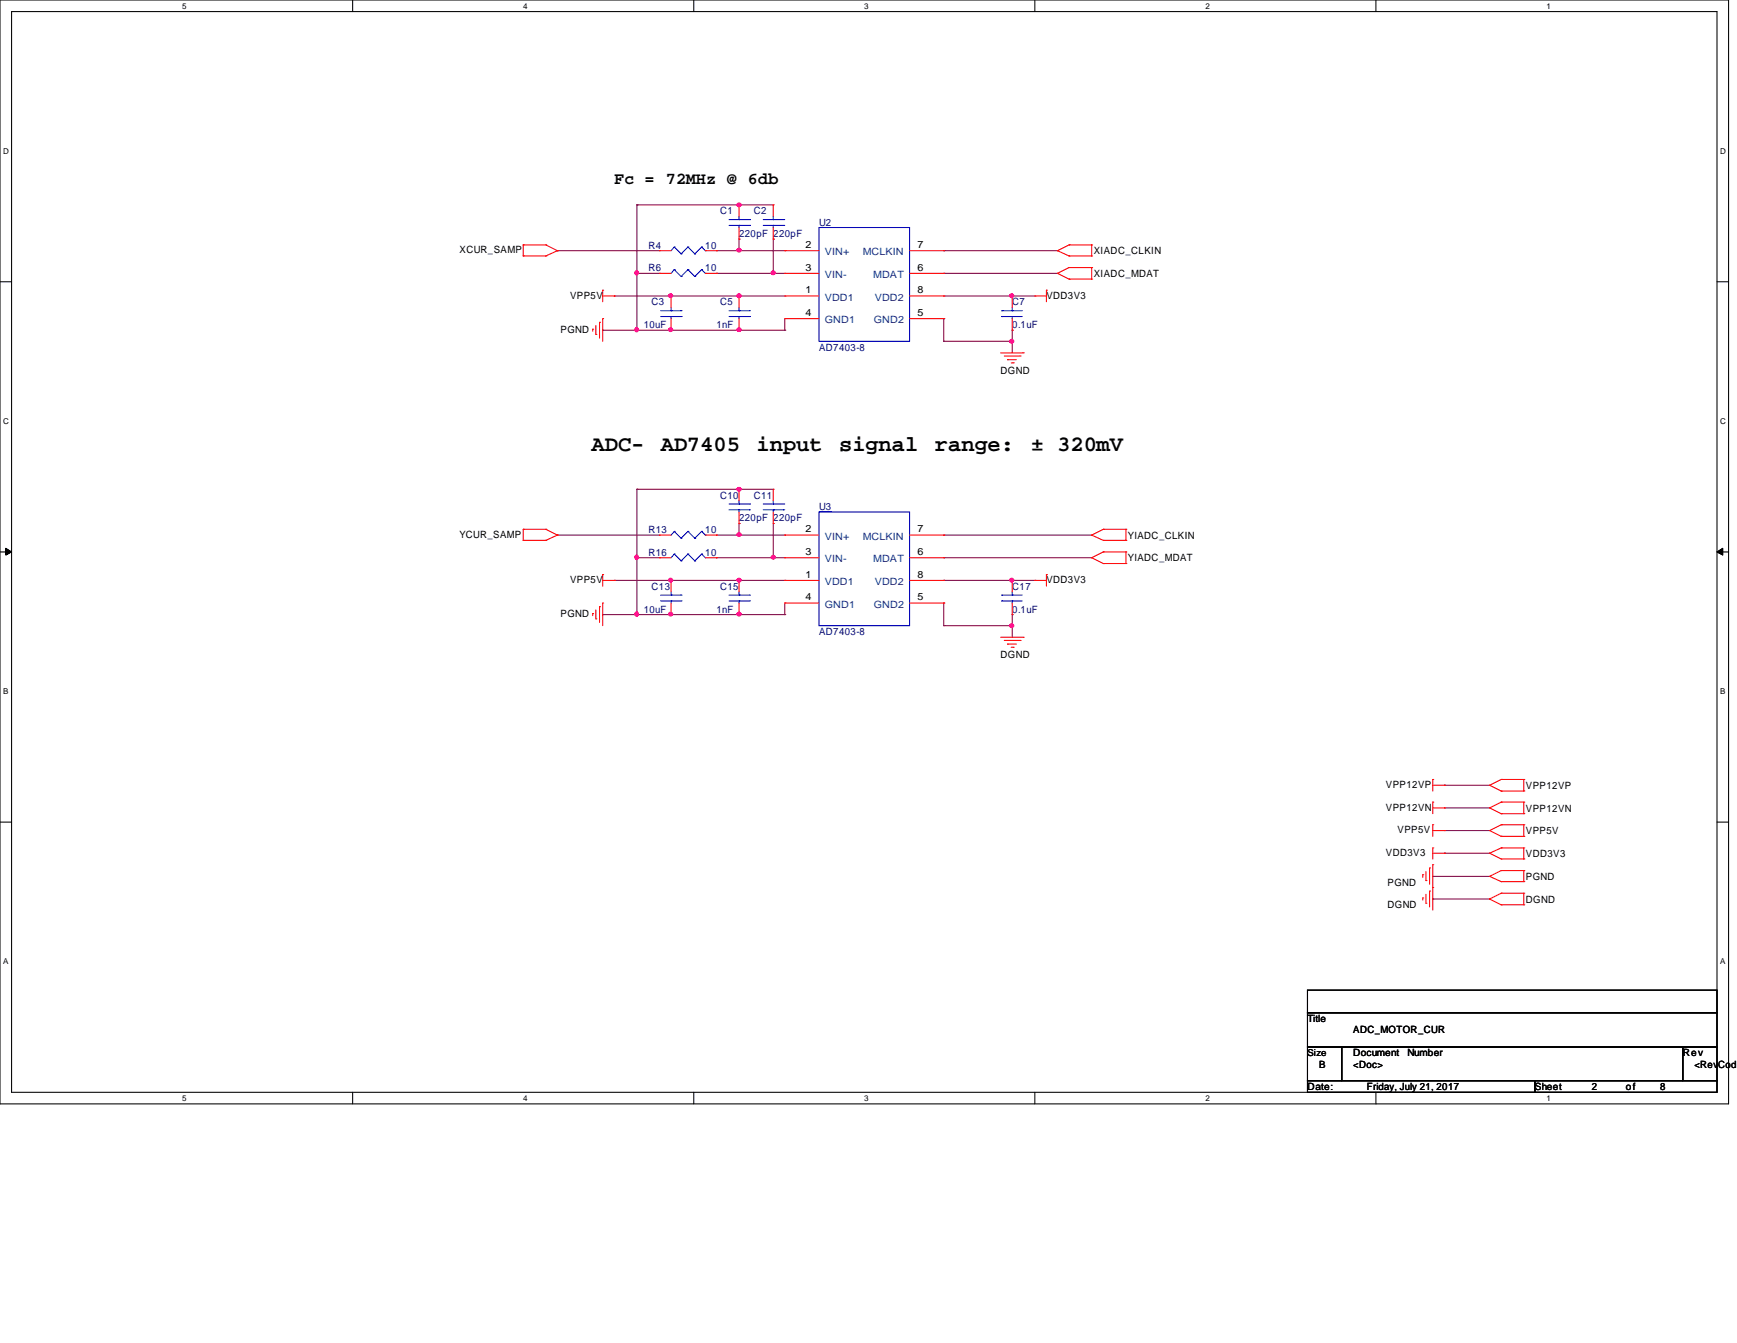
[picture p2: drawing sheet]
<svg xmlns="http://www.w3.org/2000/svg" width="279mm" height="216mm" viewBox="0 0 279 216" stroke-linecap="round" stroke-linejoin="round" font-family="sans-serif">
<path d="M0 0h278v177.5h-278zM1.9 1.9h274.3v173.7h-274.3z" fill="none" stroke="#000" stroke-width=".17"/>
<g fill="#fff">
<path d="M29.3 .3h.7v1.4h-.7z"/>
<path d="M29.3 175.9h.7v1.4h-.7z"/>
</g>
<path d="M56.7 0v1.9M56.7 175.6v1.9" fill="none" stroke="#000" stroke-width=".17"/>
<g fill="#fff">
<path d="M84.2 .3h.6v1.4h-.6z"/>
<path d="M84.2 175.9h.6v1.4h-.6z"/>
</g>
<path d="M111.6 0v1.9M111.6 175.6v1.9" fill="none" stroke="#000" stroke-width=".17"/>
<g fill="#fff">
<path d="M139 .3h.7v1.4h-.7z"/>
<path d="M139 175.9h.7v1.4h-.7z"/>
</g>
<path d="M166.5 0v1.9M166.5 175.6v1.9" fill="none" stroke="#000" stroke-width=".17"/>
<g fill="#fff">
<path d="M193.9 .3h.7v1.4h-.7z"/>
<path d="M193.9 175.9h.7v1.4h-.7z"/>
</g>
<path d="M221.3 0v1.9M221.3 175.6v1.9" fill="none" stroke="#000" stroke-width=".17"/>
<g fill="#fff">
<path d="M248.8 .3h.6v1.4h-.6z"/>
<path d="M248.8 175.9h.6v1.4h-.6z"/>
<path d="M.5 23.5h.9v1.5h-.9z"/>
<path d="M276.7 23.5h.9v1.5h-.9z"/>
<path d="M.5 67h.9v1.4h-.9z"/>
<path d="M276.7 67h.9v1.4h-.9z"/>
</g>
<path d="M0 45.3h1.9M276.2 45.3h1.8" fill="none" stroke="#000" stroke-width=".17"/>
<g fill="#fff">
<path d="M.5 110.4h.9v1.4h-.9z"/>
<path d="M276.7 110.4h.8v1.4h-.8z"/>
</g>
<path d="M0 88.7h1.9M276.2 88.7h1.8" fill="none" stroke="#000" stroke-width=".17"/>
<path d="M.9 88.1l1 .6-1 .5zM276.2 88.7l.9-.6v1.1z" fill="#000"/>
<path d="M.9 88.1l1 .6-1 .5zM276.2 88.7l.9-.6v1.1z" fill="none" stroke="#000" stroke-width=".16"/>
<g fill="#fff">
<path d="M.5 153.8h.8v1.5h-.8z"/>
<path d="M276.7 153.8h.8v1.5h-.8z"/>
</g>
<path d="M0 132.2h1.9M276.2 132.2h1.8" fill="none" stroke="#000" stroke-width=".17"/>
<g fill="none" stroke="#800040" stroke-width=".17">
<path d="M89.7 40.3h.1M89.7 40.3h16.4M151.8 40.3h.1M151.8 43.9h.1M151.8 47.6h.1M151.8 40.3h18.3M151.8 43.9h18.3M151.8 47.6h14.7M162.8 47.6h.1M232.3 126.2h.1M232.3 129.9h.1M232.3 133.5h.1"/>
<path d="M232.3 137.2h.1M232.3 126.2h7.3M232.3 129.9h7.3M232.3 133.5h7.3M232.3 137.2h7.3M230.5 140.9h.1M230.5 144.5h.1M230.5 140.9h9.1M230.5 144.5h9.1"/>
</g>
<circle cx="162.7" cy="47.5" r=".32" fill="#f0f"/>
<circle cx="162.7" cy="47.5" r=".32" fill="none" stroke="#f0f" stroke-width=".17"/>
<path d="M151.8 54.9h.1M162.8 53.1h.1M162.8 53.1v1.8h-11" fill="none" stroke="#800040" stroke-width=".17"/>
<circle cx="162.7" cy="54.9" r=".32" fill="#f0f"/>
<circle cx="162.7" cy="54.9" r=".32" fill="none" stroke="#f0f" stroke-width=".17"/>
<path d="M98.8 47.6h.1M98.8 47.6h9.1M151.8 51.2h.1M151.8 51.2v3.7M162.8 54.9h.1M162.8 54.9v1.8" fill="none" stroke="#800040" stroke-width=".17"/>
<circle cx="107.9" cy="47.5" r=".32" fill="#f0f"/>
<circle cx="107.9" cy="47.5" r=".32" fill="none" stroke="#f0f" stroke-width=".17"/>
<path d="M107.9 47.6h.1M107.9 47.6h18.3M118.9 47.6h.1" fill="none" stroke="#800040" stroke-width=".17"/>
<circle cx="118.9" cy="47.5" r=".32" fill="#f0f"/>
<circle cx="118.9" cy="47.5" r=".32" fill="none" stroke="#f0f" stroke-width=".17"/>
<path d="M96.9 53.1h.1M96.9 53.1h5.5M107.9 53.1h.1M107.9 53.1h11" fill="none" stroke="#800040" stroke-width=".17"/>
<circle cx="118.9" cy="53" r=".32" fill="#f0f"/>
<circle cx="118.9" cy="53" r=".32" fill="none" stroke="#f0f" stroke-width=".17"/>
<path d="M115.2 43.9h.1M115.2 43.9h9.2M118.9 53.1h.1M118.9 53.1h7.3M126.2 53.1h.1M126.2 51.2v1.9" fill="none" stroke="#800040" stroke-width=".17"/>
<circle cx="124.4" cy="43.9" r=".32" fill="#f0f"/>
<circle cx="124.4" cy="43.9" r=".32" fill="none" stroke="#f0f" stroke-width=".17"/>
<path d="M115.2 40.3h.1M115.2 40.3h3.7" fill="none" stroke="#800040" stroke-width=".17"/>
<circle cx="118.9" cy="40.2" r=".32" fill="#f0f"/>
<circle cx="118.9" cy="40.2" r=".32" fill="none" stroke="#f0f" stroke-width=".17"/>
<path d="M102.4 43.9h.1M102.4 43.9h3.7M102.4 43.9v9.2" fill="none" stroke="#800040" stroke-width=".17"/>
<circle cx="102.4" cy="53" r=".32" fill="#f0f"/>
<circle cx="102.4" cy="53" r=".32" fill="none" stroke="#f0f" stroke-width=".17"/>
<circle cx="102.4" cy="43.9" r=".32" fill="#f0f"/>
<circle cx="102.4" cy="43.9" r=".32" fill="none" stroke="#f0f" stroke-width=".17"/>
<path d="M102.4 53.1h.1M102.4 53.1h5.5" fill="none" stroke="#800040" stroke-width=".17"/>
<circle cx="107.9" cy="53" r=".32" fill="#f0f"/>
<circle cx="107.9" cy="53" r=".32" fill="none" stroke="#f0f" stroke-width=".17"/>
<path d="M102.4 32.9h.1M102.4 32.9h16.5" fill="none" stroke="#800040" stroke-width=".17"/>
<circle cx="118.9" cy="32.9" r=".32" fill="#f0f"/>
<circle cx="118.9" cy="32.9" r=".32" fill="none" stroke="#f0f" stroke-width=".17"/>
<g fill="none" stroke="#800040" stroke-width=".17">
<path d="M102.4 32.9h.1M102.4 32.9v11M118.9 32.9h.1M118.9 38.4h.1M118.9 32.9h5.5M118.9 38.4v1.9M124.4 38.4h.1M124.4 38.4v5.5M118.9 40.3h.1M118.9 40.3h7.3M124.4 43.9h.1M124.4 43.9h1.8"/>
<path d="M118.9 84.2h.1M118.9 84.2v1.8M124.4 84.2h.1M124.4 84.2v5.5"/>
</g>
<circle cx="124.4" cy="89.6" r=".32" fill="#f0f"/>
<circle cx="124.4" cy="89.6" r=".32" fill="none" stroke="#f0f" stroke-width=".17"/>
<path d="M89.7 86h.1M89.7 86h16.4M124.4 89.7h.1M124.4 89.7h1.8M151.8 86h.1M151.8 89.7h.1M151.8 93.3h.1M151.8 89.7h23.8M151.8 86h23.8M151.8 93.3h11" fill="none" stroke="#800040" stroke-width=".17"/>
<circle cx="162.7" cy="93.3" r=".32" fill="#f0f"/>
<circle cx="162.7" cy="93.3" r=".32" fill="none" stroke="#f0f" stroke-width=".17"/>
<path d="M162.8 93.3h.1M162.8 98.8h.1M162.8 93.3h3.7M162.8 98.8v1.8h-11M151.8 100.6h.1" fill="none" stroke="#800040" stroke-width=".17"/>
<circle cx="162.7" cy="100.6" r=".32" fill="#f0f"/>
<circle cx="162.7" cy="100.6" r=".32" fill="none" stroke="#f0f" stroke-width=".17"/>
<path d="M98.8 93.3h.1M98.8 93.3h9.1M151.8 96.9h.1M151.8 96.9v3.7M162.8 100.6h.1M162.8 100.6v1.8" fill="none" stroke="#800040" stroke-width=".17"/>
<circle cx="107.9" cy="93.3" r=".32" fill="#f0f"/>
<circle cx="107.9" cy="93.3" r=".32" fill="none" stroke="#f0f" stroke-width=".17"/>
<path d="M107.9 93.3h.1M107.9 93.3h11" fill="none" stroke="#800040" stroke-width=".17"/>
<circle cx="118.9" cy="93.3" r=".32" fill="#f0f"/>
<circle cx="118.9" cy="93.3" r=".32" fill="none" stroke="#f0f" stroke-width=".17"/>
<path d="M96.9 98.8h.1M96.9 98.8h5.5M107.9 98.8h.1M107.9 98.8h11M118.9 93.3h.1M118.9 93.3h7.3" fill="none" stroke="#800040" stroke-width=".17"/>
<circle cx="118.9" cy="98.7" r=".32" fill="#f0f"/>
<circle cx="118.9" cy="98.7" r=".32" fill="none" stroke="#f0f" stroke-width=".17"/>
<path d="M102.4 89.7h.1M102.4 89.7h3.7M102.4 89.7v9.1M115.2 89.7h.1M115.2 86h.1M115.2 89.7h9.2M115.2 86h3.7M118.9 98.8h.1M118.9 98.8h7.3M126.2 98.8h.1M126.2 96.9v1.9" fill="none" stroke="#800040" stroke-width=".17"/>
<circle cx="102.4" cy="98.7" r=".32" fill="#f0f"/>
<circle cx="102.4" cy="98.7" r=".32" fill="none" stroke="#f0f" stroke-width=".17"/>
<circle cx="102.4" cy="89.6" r=".32" fill="#f0f"/>
<circle cx="102.4" cy="89.6" r=".32" fill="none" stroke="#f0f" stroke-width=".17"/>
<path d="M102.4 98.8h.1M102.4 98.8h5.5" fill="none" stroke="#800040" stroke-width=".17"/>
<circle cx="107.9" cy="98.7" r=".32" fill="#f0f"/>
<circle cx="107.9" cy="98.7" r=".32" fill="none" stroke="#f0f" stroke-width=".17"/>
<path d="M102.4 78.7h.1M102.4 78.7h16.5" fill="none" stroke="#800040" stroke-width=".17"/>
<circle cx="118.9" cy="78.7" r=".32" fill="#f0f"/>
<circle cx="118.9" cy="78.7" r=".32" fill="none" stroke="#f0f" stroke-width=".17"/>
<path d="M102.4 78.7h.1M102.4 78.7v11M118.9 78.7h.1M118.9 78.7h5.5M118.9 86h.1M118.9 86h7.3" fill="none" stroke="#800040" stroke-width=".17"/>
<circle cx="118.9" cy="85.9" r=".32" fill="#f0f"/>
<circle cx="118.9" cy="85.9" r=".32" fill="none" stroke="#f0f" stroke-width=".17"/>
<g fill="none" stroke="#f00" stroke-width=".17">
<path d="M84.2 39.4h.1M84.2 39.4h3.6M84.2 39.4v1.7M87.8 39.4h.1M87.8 39.4l1.9 .9M118.9 38.4h.1M118.9 32.9h.1M118.9 32.9v1.9M118.9 36.6v1.8M124.4 38.4h.1M124.4 32.9h.1M124.4 32.9v1.9"/>
<path d="M124.4 36.6v1.8M172 39.4h.1M172 39.4l-1.9 .9M172 39.4h3.6M175.6 39.4h.1M175.6 39.4v1.7M84.2 41.1h.1M84.2 41.1h3.6M87.8 41.1h.1M89.7 40.3h.1M89.7 40.3l-1.9 .8M95.3 52.9h.1"/>
<path d="M95.3 52.9v.4M95.8 53.8h.1M95.8 52.3v1.5M96.4 51.8h.1M96.4 51.8v2.6M96.9 46.7h.1M96.9 51.2h.1M96.9 47.6h1.9M96.9 46.7v1.8M96.9 51.2v3.7M98.8 47.6h.1M106.1 40.3h.1"/>
<path d="M106.1 43.9h.1M106.1 40.3h1.8M106.1 43.9h1.8M107.9 53.1h.1M107.9 47.6h.1M107.9 47.6v1.8M107.9 51.2v1.9M113.5 40.3h1.7M113.5 43.9h1.7M115.2 40.3h.1M115.2 43.9h.1M118.9 53.1h.1"/>
<path d="M118.9 47.6h.1M118.9 47.6v1.8M118.9 51.2v1.9M126.2 47.6h.1M126.2 40.3h.1M126.2 43.9h.1M126.2 51.2h.1M126.2 47.6h5.5M126.2 40.3h5.5M126.2 43.9h5.5M126.2 51.2h5.5M146.3 47.6h5.5"/>
<path d="M146.3 40.3h5.5M146.3 43.9h5.5M146.3 51.2h5.5M151.8 51.2h.1M151.8 43.9h.1M151.8 40.3h.1M151.8 47.6h.1M161 56.7h3.6M161.5 57.2h2.6M162.1 57.8h.1M162.1 57.8h1.4M162.6 58.3h.4"/>
<path d="M162.8 53.1h.1M162.8 47.6h.1M162.8 47.6v1.8M162.8 51.2v1.9M163 58.3h.1M164.1 57.2h.1M164.6 56.7h.1M166.5 47.6h.1M166.5 47.6h1.8M168.3 46.7h.1M168.3 46.7v1.8M170.1 40.3h.1"/>
<path d="M170.1 43.9h.1M170.1 40.3l1.9 .8M170.1 43.9l1.9 1M172 41.1h.1M172 43h.1M172 44.9h.1M172 41.1h3.6M172 43l-1.9 .9M172 43h3.6M172 44.9h3.6M175.6 41.1h.1M175.6 43h.1"/>
<path d="M175.6 44.9h.1M175.6 43v1.9M118.9 78.7h.1M118.9 78.7v1.8M124.4 78.7h.1M124.4 78.7v1.8M84.2 86.9h.1M84.2 85.1h.1M84.2 85.1h3.6M84.2 86.9h3.6M84.2 85.1v1.8M87.8 86.9h.1"/>
<path d="M87.8 85.1h.1M87.8 85.1l1.9 .9M89.7 86h.1M89.7 86l-1.9 .9M95.3 98.6h.1M95.3 98.6v.4M95.8 99.5h.1M95.8 98v1.5M96.4 97.5h.1M96.4 97.5v2.6M96.9 92.4h.1M96.9 96.9h.1"/>
<path d="M96.9 92.4v1.8M96.9 96.9v3.7M96.9 93.3h1.9M98.8 93.3h.1M106.1 89.7h.1M106.1 86h.1M106.1 89.7h1.8M106.1 86h1.8M107.9 98.8h.1M107.9 93.3h.1M107.9 93.3v1.9M107.9 96.9v1.9"/>
<path d="M113.5 89.7h1.7M113.5 86h1.7M115.2 89.7h.1M115.2 86h.1M118.9 98.8h.1M118.9 93.3h.1M118.9 84.2h.1M118.9 82.3v1.9M118.9 93.3v1.9M118.9 96.9v1.9M124.4 84.2h.1M124.4 82.3v1.9"/>
<path d="M126.2 93.3h.1M126.2 86h.1M126.2 89.7h.1M126.2 96.9h.1M126.2 93.3h5.5M126.2 89.7h5.5M126.2 86h5.5M126.2 96.9h5.5M146.3 93.3h5.5M146.3 89.7h5.5M146.3 86h5.5M146.3 96.9h5.5"/>
<path d="M151.8 96.9h.1M151.8 89.7h.1M151.8 86h.1M151.8 93.3h.1M162.8 98.8h.1M162.8 93.3h.1M162.8 93.3v1.9M162.8 96.9v1.9M166.5 93.3h.1M166.5 93.3h1.8M168.3 92.4h.1M168.3 92.4v1.8"/>
<path d="M175.6 86h.1M175.6 89.7h.1M175.6 86l1.9 .9M175.6 89.7l1.9 .9M177.5 85.1h.1M177.5 86.9h.1M177.5 88.7h.1M177.5 90.6h.1M177.5 85.1l-1.9 .9M177.5 85.1h3.6M177.5 86.9h3.6M177.5 88.7l-1.9 1"/>
<path d="M177.5 88.7h3.6M177.5 90.6h3.6M181.1 85.1h.1M181.1 86.9h.1M181.1 88.7h.1M181.1 90.6h.1M181.1 85.1v1.8M181.1 88.7v1.9M161 102.4h3.6M161.5 103h2.6M162.1 103.5h.1M162.1 103.5h1.4"/>
<path d="M162.6 104.1h.4M163 104.1h.1M164.1 103h.1M164.6 102.4h.1M230 139.5h.1M230 139.5v2.7M230.5 125.3h.1M230.5 128.9h.1M230.5 132.6h.1M230.5 136.3h.1M230.5 139h.1M230.5 126.2h1.8"/>
<path d="M230.5 125.3v1.9M230.5 128.9v1.9M230.5 132.6v1.9M230.5 136.3v1.8M230.5 139v7.3M230.5 129.9h1.8M230.5 133.5h1.8M230.5 137.2h1.8M232.3 126.2h.1M232.3 129.9h.1M232.3 133.5h.1M232.3 137.2h.1"/>
<path d="M239.6 126.2h.1M239.6 129.9h.1M239.6 133.5h.1M239.6 137.2h.1M239.6 126.2l1.9 1M239.6 129.9l1.9 .9M239.6 133.5l1.9 1M239.6 137.2l1.9 .9M241.5 125.3h.1M241.5 127.2h.1M241.5 128.9h.1M241.5 130.8h.1"/>
<path d="M241.5 132.6h.1M241.5 134.5h.1M241.5 136.3h.1M241.5 138.1h.1M241.5 140h.1M241.5 125.3l-1.9 .9M241.5 125.3h3.6M241.5 127.2h3.6M241.5 128.9l-1.9 1M241.5 128.9h3.6M241.5 130.8h3.6M241.5 132.6l-1.9 .9"/>
<path d="M241.5 132.6h3.6M241.5 134.5h3.6M241.5 136.3l-1.9 .9M241.5 136.3h3.6M241.5 138.1h3.6M241.5 140l-1.9 .9M241.5 140h3.6M245.1 125.3h.1M245.1 127.2h.1M245.1 128.9h.1M245.1 130.8h.1M245.1 132.6h.1"/>
<path d="M245.1 134.5h.1M245.1 136.3h.1M245.1 138.1h.1M245.1 140h.1M245.1 125.3v1.9M245.1 128.9v1.9M245.1 132.6v1.9M245.1 136.3v1.8M245.1 140v1.7M228.9 144.4h.1M228.9 140.6h.1M228.9 140.6v.5"/>
<path d="M228.9 144.4v.3M229.4 145.2h.1M229.4 141.6h.1M229.4 140.1v1.5M229.4 143.8v1.4M230 143.3h.1M230 143.3v2.5M230.5 142.7h.1M239.6 140.9h.1M239.6 144.5h.1M239.6 140.9l1.9 .8M239.6 144.5l1.9 1"/>
<path d="M241.5 141.7h.1M241.5 143.6h.1M241.5 145.5h.1M241.5 141.7h3.6M241.5 143.6l-1.9 .9M241.5 143.6h3.6M241.5 145.5h3.6M245.1 141.7h.1M245.1 143.6h.1M245.1 145.5h.1M245.1 143.6v1.9"/>
</g>
<path d="M210.3 159.2h65.9v3.6h-65.9zM210.3 162.8h65.9v5.5h-65.9zM210.3 168.3h5.5v5.4h-5.5zM210.3 173.7h36.6v1.9h-36.6zM215.8 168.3h54.9v5.4h-54.9zM246.9 173.7h29.3v1.9h-29.3zM270.7 168.3h5.5v5.4h-5.5z" fill="none" stroke="#000" stroke-width=".17"/>
<g fill="none" stroke="#00f" stroke-width=".17">
<path d="M108.5 39.7h.1M108.5 39.7l-.6 .6M108.5 39.7l1.1 1.1M110.7 39.7h.1M110.7 39.7l-1.1 1.1M110.7 39.7l1.1 1.1M112.9 39.7h.1M112.9 39.7l-1.1 1.1M112.9 39.7l.6 .6M117.3 35.3h3.3M117.3 36.2h3.3M118.9 36.2h.1"/>
<path d="M118.9 35.3h.1M118.9 34.8v.5M118.9 36.2v.4M120.6 35.3h.1M120.6 36.2h.1M122.8 35.3h3.3M122.8 36.2h3.3M124.4 36.2h.1M124.4 35.3h.1M124.4 34.8v.5M124.4 36.2v.4M126.1 35.3h.1"/>
<path d="M126.1 36.2h.1M131.7 36.6h14.6v18.3h-14.6zM106.3 50h3.3M106.3 50.9h3.3M107.9 50.9h.1M107.9 50h.1M107.9 49.4v.6M107.9 50.9v.3M108.5 43.3h.1M108.5 43.3l-.6 .6M108.5 43.3l1.1 1.1M109.6 40.8h.1"/>
<path d="M109.6 44.4h.1M109.6 50h.1M109.6 50.9h.1M110.7 43.3h.1M110.7 43.3l-1.1 1.1M110.7 43.3l1.1 1.1M111.8 40.8h.1M111.8 44.4h.1M112.9 43.3h.1M112.9 43.3l-1.1 1.1M112.9 43.3l.6 .6M113.5 40.3h.1"/>
<path d="M113.5 43.9h.1M117.3 50h3.3M117.3 50.9h3.3M118.9 50.9h.1M118.9 50h.1M118.9 49.4v.6M118.9 50.9v.3M120.6 50h.1M120.6 50.9h.1M161.1 50h.1M161.1 50.9h.1M161.1 50h3.3"/>
<path d="M161.1 50.9h3.3M162.8 50.9h.1M162.8 50h.1M162.8 49.4v.6M162.8 50.9v.3M106.3 95.7h3.3M106.3 96.6h3.3M107.9 96.6h.1M107.9 95.7h.1M107.9 95.2v.5M107.9 96.6v.3M108.5 89.1h.1"/>
<path d="M108.5 85.4h.1M108.5 89.1l-.6 .6M108.5 89.1l1.1 1.1M108.5 85.4l-.6 .6M108.5 85.4l1.1 1.1M109.6 90.2h.1M109.6 95.7h.1M109.6 96.6h.1M109.6 86.5h.1M110.7 89.1h.1M110.7 85.4h.1M110.7 89.1l-1.1 1.1"/>
<path d="M110.7 89.1l1.1 1.1M110.7 85.4l-1.1 1.1M110.7 85.4l1.1 1.1M111.8 90.2h.1M111.8 86.5h.1M112.9 89.1h.1M112.9 85.4h.1M112.9 89.1l-1.1 1.1M112.9 89.1l.6 .6M112.9 85.4l-1.1 1.1M112.9 85.4l.6 .6M113.5 89.7h.1"/>
<path d="M113.5 86h.1M117.3 95.7h3.3M117.3 96.6h3.3M117.3 81h3.3M117.3 82h3.3M118.9 96.6h.1M118.9 95.7h.1M118.9 82h.1M118.9 81h.1M118.9 80.5v.5M118.9 82v.3M118.9 95.2v.5"/>
<path d="M118.9 96.6v.3M120.6 95.7h.1M120.6 96.6h.1M120.6 81h.1M120.6 82h.1M122.8 81h3.3M122.8 82h3.3M124.4 82h.1M124.4 81h.1M124.4 80.5v.5M124.4 82v.3M126.1 81h.1"/>
<path d="M126.1 82h.1M131.7 82.3h14.6v18.3h-14.6zM161.1 95.7h.1M161.1 96.6h.1M161.1 95.7h3.3M161.1 96.6h3.3M162.8 96.6h.1M162.8 95.7h.1M162.8 95.2v.5M162.8 96.6v.3"/>
</g>
<path d="M131.7 36.5h2.1M131.7 82.3h2.1" fill="none" stroke="#000080" stroke-width=".16"/>
<circle cx="162.7" cy="47.5" r=".32" fill="#f0f"/>
<circle cx="162.7" cy="47.5" r=".32" fill="none" stroke="#f0f" stroke-width=".17"/>
<circle cx="162.7" cy="54.9" r=".32" fill="#f0f"/>
<circle cx="162.7" cy="54.9" r=".32" fill="none" stroke="#f0f" stroke-width=".17"/>
<circle cx="107.9" cy="47.5" r=".32" fill="#f0f"/>
<circle cx="107.9" cy="47.5" r=".32" fill="none" stroke="#f0f" stroke-width=".17"/>
<circle cx="118.9" cy="47.5" r=".32" fill="#f0f"/>
<circle cx="118.9" cy="47.5" r=".32" fill="none" stroke="#f0f" stroke-width=".17"/>
<circle cx="118.9" cy="53" r=".32" fill="#f0f"/>
<circle cx="118.9" cy="53" r=".32" fill="none" stroke="#f0f" stroke-width=".17"/>
<circle cx="124.4" cy="43.9" r=".32" fill="#f0f"/>
<circle cx="124.4" cy="43.9" r=".32" fill="none" stroke="#f0f" stroke-width=".17"/>
<circle cx="118.9" cy="40.2" r=".32" fill="#f0f"/>
<circle cx="118.9" cy="40.2" r=".32" fill="none" stroke="#f0f" stroke-width=".17"/>
<circle cx="102.4" cy="53" r=".32" fill="#f0f"/>
<circle cx="102.4" cy="53" r=".32" fill="none" stroke="#f0f" stroke-width=".17"/>
<circle cx="102.4" cy="43.9" r=".32" fill="#f0f"/>
<circle cx="102.4" cy="43.9" r=".32" fill="none" stroke="#f0f" stroke-width=".17"/>
<circle cx="107.9" cy="53" r=".32" fill="#f0f"/>
<circle cx="107.9" cy="53" r=".32" fill="none" stroke="#f0f" stroke-width=".17"/>
<circle cx="118.9" cy="32.9" r=".32" fill="#f0f"/>
<circle cx="118.9" cy="32.9" r=".32" fill="none" stroke="#f0f" stroke-width=".17"/>
<circle cx="124.4" cy="89.6" r=".32" fill="#f0f"/>
<circle cx="124.4" cy="89.6" r=".32" fill="none" stroke="#f0f" stroke-width=".17"/>
<circle cx="162.7" cy="93.3" r=".32" fill="#f0f"/>
<circle cx="162.7" cy="93.3" r=".32" fill="none" stroke="#f0f" stroke-width=".17"/>
<circle cx="162.7" cy="100.6" r=".32" fill="#f0f"/>
<circle cx="162.7" cy="100.6" r=".32" fill="none" stroke="#f0f" stroke-width=".17"/>
<circle cx="107.9" cy="93.3" r=".32" fill="#f0f"/>
<circle cx="107.9" cy="93.3" r=".32" fill="none" stroke="#f0f" stroke-width=".17"/>
<circle cx="118.9" cy="93.3" r=".32" fill="#f0f"/>
<circle cx="118.9" cy="93.3" r=".32" fill="none" stroke="#f0f" stroke-width=".17"/>
<circle cx="118.9" cy="98.7" r=".32" fill="#f0f"/>
<circle cx="118.9" cy="98.7" r=".32" fill="none" stroke="#f0f" stroke-width=".17"/>
<circle cx="102.4" cy="98.7" r=".32" fill="#f0f"/>
<circle cx="102.4" cy="98.7" r=".32" fill="none" stroke="#f0f" stroke-width=".17"/>
<circle cx="102.4" cy="89.6" r=".32" fill="#f0f"/>
<circle cx="102.4" cy="89.6" r=".32" fill="none" stroke="#f0f" stroke-width=".17"/>
<circle cx="107.9" cy="98.7" r=".32" fill="#f0f"/>
<circle cx="107.9" cy="98.7" r=".32" fill="none" stroke="#f0f" stroke-width=".17"/>
<circle cx="118.9" cy="78.7" r=".32" fill="#f0f"/>
<circle cx="118.9" cy="78.7" r=".32" fill="none" stroke="#f0f" stroke-width=".17"/>
<circle cx="118.9" cy="85.9" r=".32" fill="#f0f"/>
<circle cx="118.9" cy="85.9" r=".32" fill="none" stroke="#f0f" stroke-width=".17"/>
<g font-size="3.6">
<text x="95.2" y="72.6">ADC-</text>
<text x="106.3" y="72.6">AD7405</text>
<text x="121.7" y="72.6">input</text>
<text x="135" y="72.6">signal</text>
<text x="150.4" y="72.6">range:</text>
<text x="165.8" y="72.6">± 320mV</text>
</g>
<text font-size="2.7" x="98.8" y="29.6">Fc = 72MHz @ 6db</text>
<g font-size="1.6" fill="#000080">
<text x="115.8" y="34.5">C1</text>
<text x="121.2" y="34.5">C2</text>
<text x="104.3" y="40">R4</text>
<text x="113.5" y="40">10</text>
<text x="118.9" y="38.1">220pF 220pF</text>
<text x="131.7" y="36.3">U2</text>
<text x="104.3" y="43.6">R6</text>
<text x="113.5" y="43.6">10</text>
<text x="103.5" y="52.7">10uF</text>
<text x="104.8" y="49.1">C3</text>
<text x="115.2" y="52.7">1nF</text>
<text x="115.8" y="49.1">C5</text>
<text x="162.8" y="49.1">C7</text>
<text x="162.8" y="52.7">0.1uF</text>
<text x="131.7" y="56.4">AD7403-8</text>
<text x="115.8" y="80.2">C10</text>
<text x="118.9" y="83.8">220pF 220pF</text>
<text x="121.2" y="80.2">C11</text>
<text x="131.7" y="82">U3</text>
<text x="104.3" y="89.3">R16</text>
<text x="104.3" y="85.7">R13</text>
<text x="113.5" y="89.3">10</text>
<text x="113.5" y="85.7">10</text>
<text x="104.8" y="94.8">C13</text>
<text x="115.8" y="94.8">C15</text>
<text x="162.8" y="94.8">C17</text>
<text x="103.5" y="98.5">10uF</text>
<text x="115.2" y="98.5">1nF</text>
<text x="162.8" y="98.5">0.1uF</text>
<text x="131.7" y="102.1">AD7403-8</text>
</g>
<g font-size="1.6">
<text x="73.9" y="40.7">XCUR_SAMP</text>
<text x="129.5" y="39.9">2</text>
<text x="147.6" y="39.9">7</text>
<text x="175.9" y="40.9">XIADC_CLKIN</text>
<text x="129.5" y="47.2">1</text>
<text x="129.5" y="43.5">3</text>
<text x="147.6" y="47.2">8</text>
<text x="147.6" y="43.5">6</text>
<text x="175.9" y="44.5">XIADC_MDAT</text>
<text x="90.2" y="53.5">PGND</text>
<text x="91.7" y="48">VPP5V</text>
<text x="129.5" y="50.8">4</text>
<text x="147.6" y="50.8">5</text>
<text x="168.3" y="48">VDD3V3</text>
<text x="161" y="60.1">DGND</text>
<text x="73.9" y="86.4">YCUR_SAMP</text>
<text x="129.5" y="85.6">2</text>
<text x="129.5" y="89.2">3</text>
<text x="147.6" y="85.6">7</text>
<text x="147.6" y="89.2">6</text>
<text x="181.4" y="86.6">YIADC_CLKIN</text>
<text x="91.7" y="93.7">VPP5V</text>
<text x="129.5" y="92.9">1</text>
<text x="147.6" y="92.9">8</text>
<text x="168.3" y="93.7">VDD3V3</text>
<text x="181.4" y="90.3">YIADC_MDAT</text>
<text x="90.2" y="99.2">PGND</text>
<text x="129.5" y="96.5">4</text>
<text x="147.6" y="96.5">5</text>
<text x="161" y="105.8">DGND</text>
<text x="222.9" y="126.7">VPP12VP</text>
<text x="222.9" y="130.3">VPP12VN</text>
<text x="245.4" y="126.8">VPP12VP</text>
<text x="245.4" y="130.5">VPP12VN</text>
<text x="222.9" y="137.6">VDD3V3</text>
<text x="224.8" y="133.9">VPP5V</text>
<text x="245.4" y="134.1">VPP5V</text>
<text x="245.4" y="137.8">VDD3V3</text>
<text x="223.2" y="142.4">PGND</text>
<text x="245.4" y="141.5">PGND</text>
<text x="223.2" y="146">DGND</text>
<text x="245.4" y="145.1">DGND</text>
<text x="210.3" y="164.3">Title</text>
<text x="217.7" y="166.1">ADC_MOTOR_CUR</text>
<text x="212.2" y="171.6">B</text>
<text x="217.7" y="169.8">Document</text>
<text x="217.7" y="171.6">&lt;Doc&gt;</text>
<text x="226.4" y="169.8">Number</text>
<text x="270.7" y="169.8">Rev</text>
<text x="272.5" y="171.6">&lt;RevCode&gt;</text>
<text x="210.3" y="175.3">Date:</text>
<text x="219.9" y="175.3">Friday, July 21, 2017</text>
<text x="246.9" y="175.3">Sheet</text>
<text x="256" y="175.3">2</text>
<text x="261.5" y="175.3">of</text>
<text x="267" y="175.3">8</text>
</g>
<g font-size="1.6" fill="#004080">
<text x="132.7" y="41.1">VIN+</text>
<text x="138.8" y="41.1">MCLKIN</text>
<text x="132.7" y="44.7">VIN-</text>
<text x="140.5" y="44.7">MDAT</text>
<text x="132.7" y="48.3">VDD1</text>
<text x="132.7" y="52">GND1</text>
<text x="140.5" y="52">GND2</text>
<text x="140.7" y="48.3">VDD2</text>
<text x="132.7" y="86.8">VIN+</text>
<text x="138.8" y="86.8">MCLKIN</text>
<text x="132.7" y="94.1">VDD1</text>
<text x="132.7" y="90.4">VIN-</text>
<text x="140.5" y="90.4">MDAT</text>
<text x="140.7" y="94.1">VDD2</text>
<text x="132.7" y="97.7">GND1</text>
<text x="140.5" y="97.7">GND2</text>
</g>
<text font-size="1.5" x="210.3" y="169.8">Size</text>
<g font-size="1.3">
<text x="29.3" y="1.4">5</text>
<text x="84.2" y="1.4">4</text>
<text x="139" y="1.4">3</text>
<text x="193.9" y="1.4">2</text>
<text x="248.8" y="1.4">1</text>
<text x=".5" y="24.7">D</text>
<text x="276.7" y="24.7">D</text>
<text x=".5" y="68.2">C</text>
<text x="276.7" y="68.2">C</text>
<text x=".5" y="111.6">B</text>
<text x="276.7" y="111.6">B</text>
<text x=".5" y="155">A</text>
<text x="276.7" y="155">A</text>
<text x="29.3" y="177">5</text>
<text x="84.2" y="177">4</text>
<text x="139" y="177">3</text>
<text x="193.9" y="177">2</text>
<text x="248.8" y="177">1</text>
</g>
</svg>
